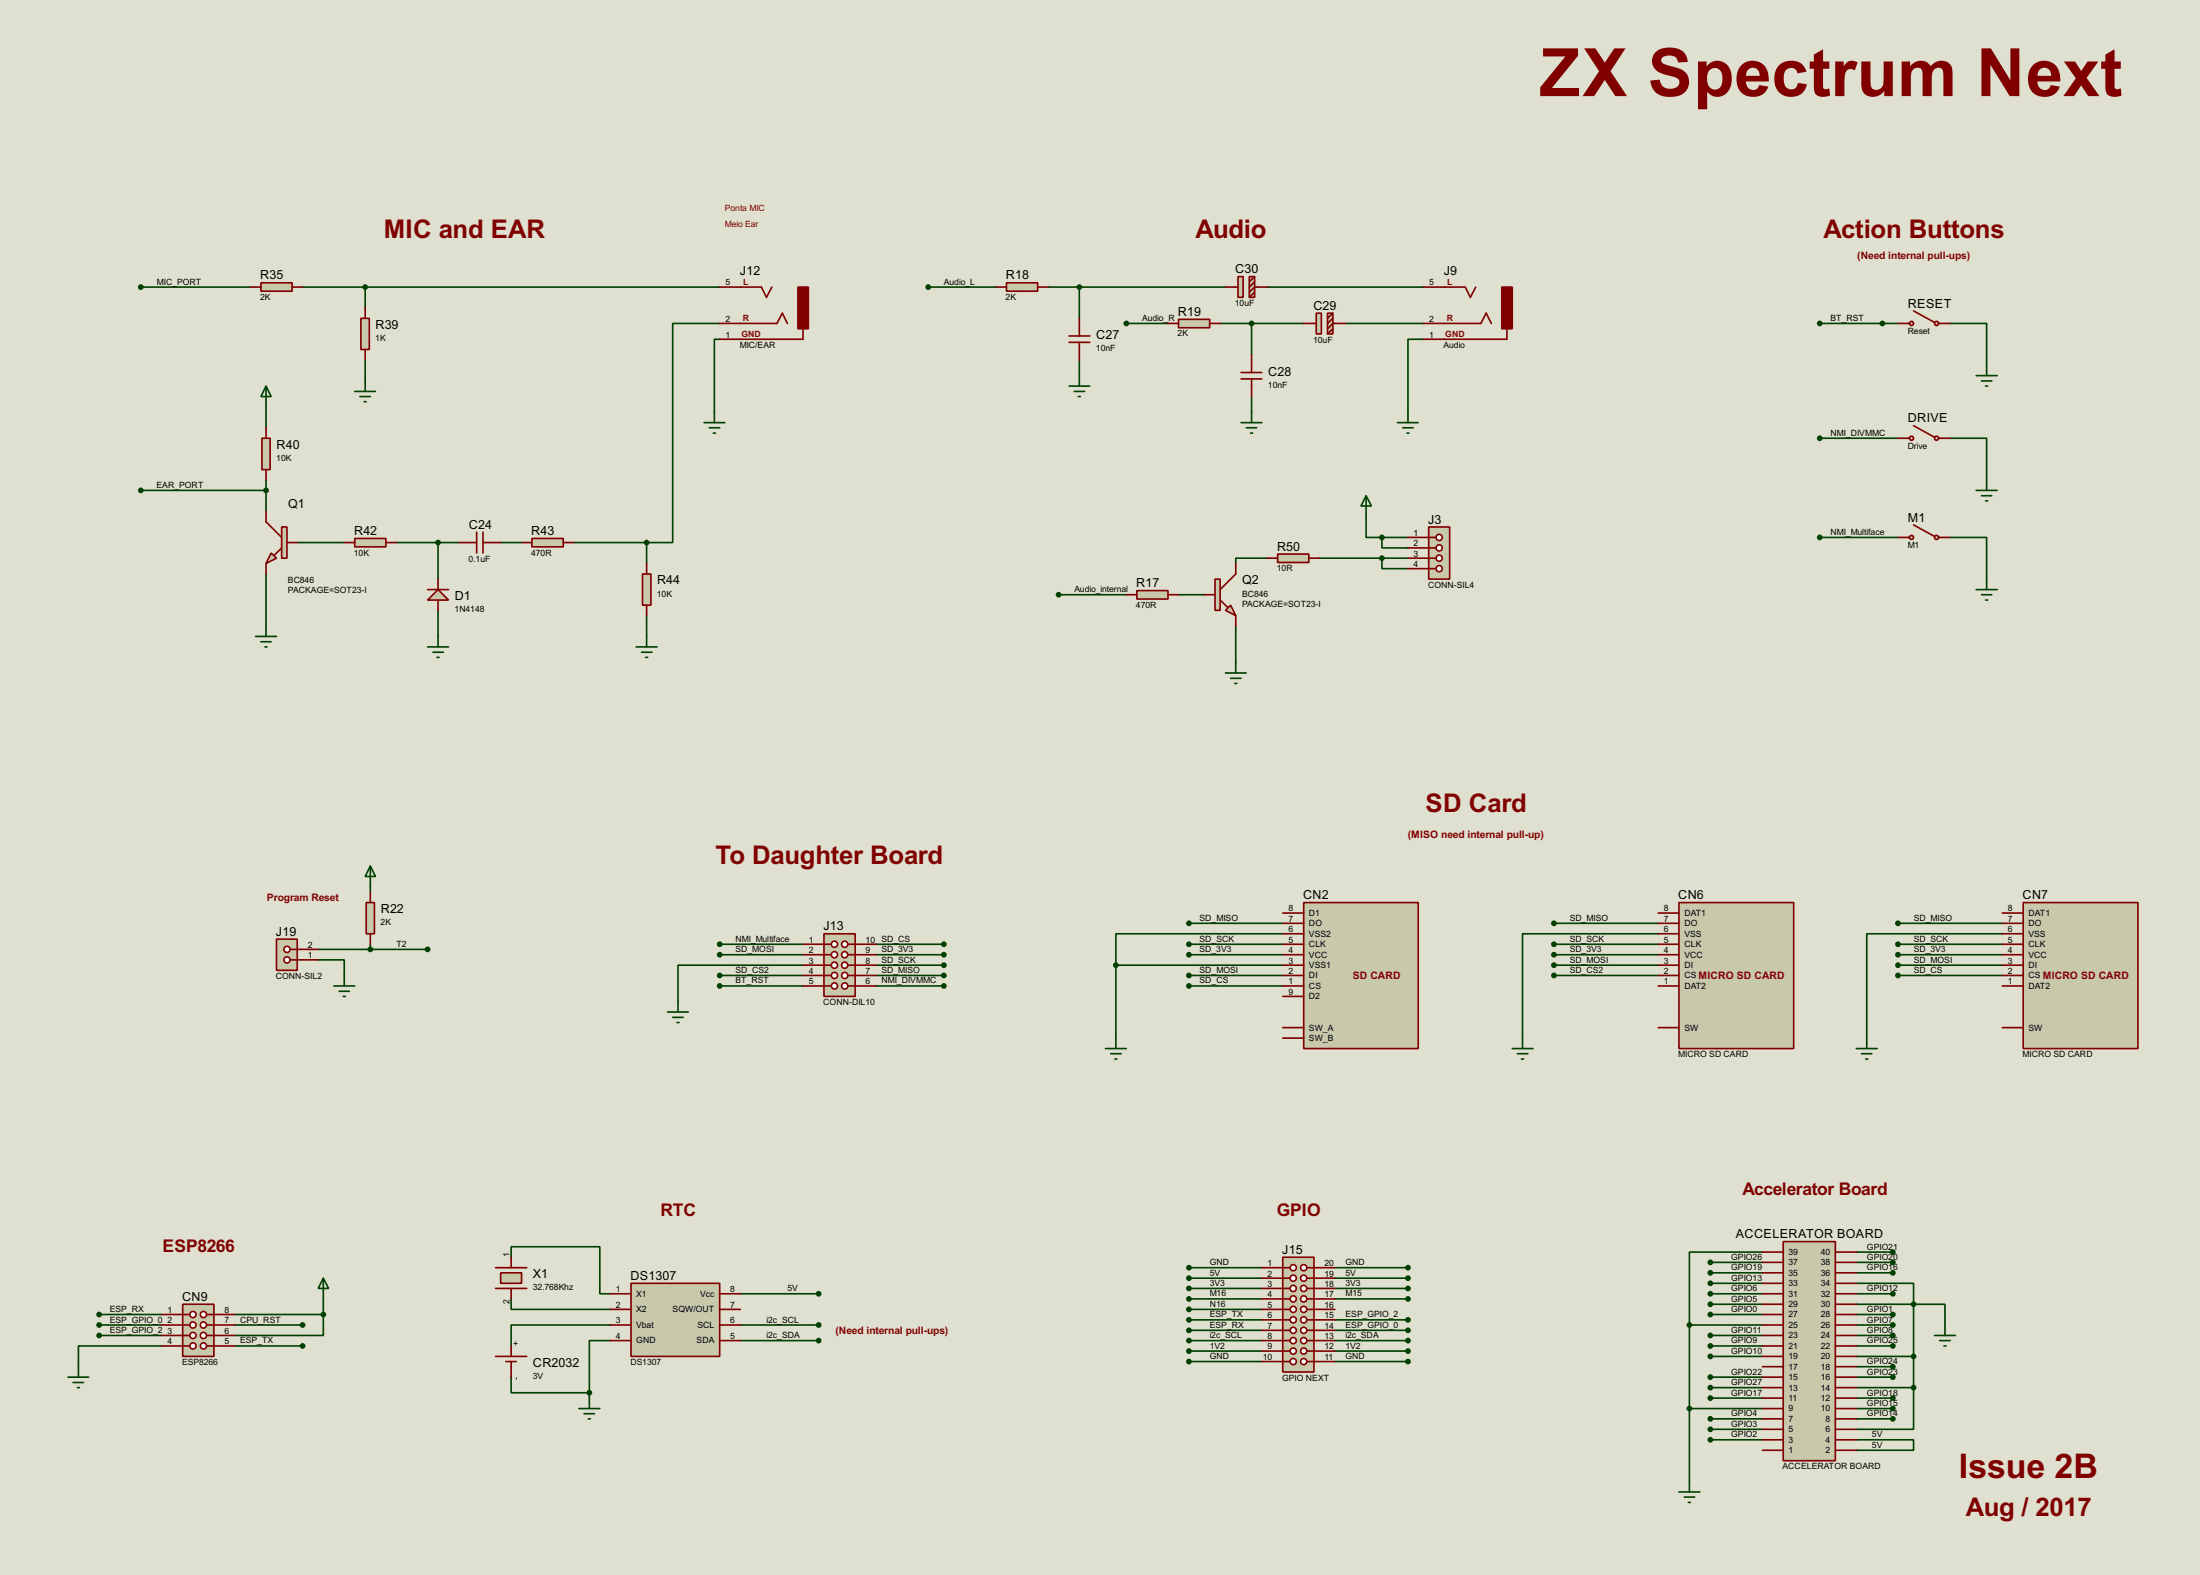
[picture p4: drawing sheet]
<svg xmlns="http://www.w3.org/2000/svg" width="536mm" height="383mm" viewBox="0 0 536 383" stroke-linecap="round" stroke-linejoin="round" font-family="sans-serif">
<path d="M0 0h535.9v383.5h-535.9z" fill="#e0e0d0"/>
<g fill="none" stroke="#004000" stroke-width=".4">
<path d="M34.3 69.9h26.7M73.7 69.9h101.6M89 69.9v5.1M175.3 78.8h-11.4v53.3h-6.4M226.1 69.9h16.5M255.3 69.9h43.2M262.9 69.9v7.6M274.4 78.8h10.1M297.2 78.8h20.4M304.9 78.8v7.6M308.7 69.9h38.1M327.7 78.8h19.1"/>
<path d="M443.3 78.8h19M475 78.8h8.9v10.2M64.8 94l1.3 2.6h-2.5zM64.8 94v10.2M89 87.7v5.1M175.3 82.6h-1.3v17.8M262.9 87.7v3.8M304.9 96.6v3.8M346.8 82.6h-3.8v17.8M34.3 119.4h30.5M64.8 116.9v7.6M443.3 106.7h19"/>
<path d="M475 106.7h8.9v10.2M64.8 139.8v15.2M72.4 132.1h11.5M96.6 132.1h15.2M106.7 132.1v8.9M122 132.1h5.1M139.8 132.1h17.7M157.5 132.1v5.1M308.7 135.9h-7.7v1.3M321.4 135.9h21.6M332.8 125.8v5.1h3.8M336.6 135.9v2.6h6.4"/>
<path d="M336.6 130.9v2.5h6.4M336.6 130.9h6.4M443.3 130.9h19M475 130.9h8.9v10.1M62.3 155h5.1M63.6 156.3h2.5M64.6 157.5h.5M106.7 148.6v6.4M157.5 149.9v5.1M257.9 144.8h16.5M287.1 144.8h6.3M301 152.5v8.8"/>
<path d="M90.2 216v1.2M77.5 233.7h6.4v3.8M77.5 231.2h26.7M90.2 229.9v1.3M175.3 237.5h20.3M175.3 229.9h20.3M175.3 232.5h20.3M195.6 235h-30.4v8.9M213.4 237.5h16.5M213.4 229.9h16.5M213.4 235h16.5M213.4 232.5h16.5"/>
<path d="M271.8 235h40.7M271.8 235v17.8M289.6 237.5h22.9M289.6 229.9h22.9M289.6 224.8h22.9M289.6 232.5h22.9M312.5 227.4h-40.7v7.6M378.5 237.5h25.4M378.5 229.9h25.4M378.5 224.8h25.4M378.5 235h25.4M378.5 232.5h25.4"/>
<path d="M403.9 227.4h-33v25.4M462.3 237.5h25.4M462.3 229.9h25.4M462.3 224.8h25.4M462.3 235h25.4M462.3 232.5h25.4M487.7 227.4h-33v25.4M175.3 240.1h20.3M213.4 240.1h16.5M289.6 240.1h22.9M78.8 316.3v3.8M124.5 306.1v-2.5h21.6v11.4h2.5"/>
<path d="M124.5 316.3v2.5h24.1M180.4 315h19M289.6 308.7h17.8M289.6 311.2h17.8M289.6 316.3h17.8M289.6 318.8h17.8M289.6 313.7h17.8M325.2 308.7h17.8M325.2 311.2h17.8M325.2 316.3h17.8M325.2 313.7h17.8M416.6 315h12.7"/>
<path d="M416.6 317.6h12.7M416.6 307.4h12.7M416.6 309.9h12.7M416.6 312.5h12.7M429.3 304.9h-17.8v17.7M452.2 312.5h13.9v5.1M452.2 315h8.9M452.2 304.9h8.9M452.2 317.6h13.9M452.2 307.4h8.9M452.2 309.9h8.9M466.1 317.6h7.7v5"/>
<path d="M466.1 317.6v20.3M24.2 322.6h15.2M24.2 320.1h15.2M24.2 325.2h15.2M39.4 327.7h-20.3v5.1M57.2 322.6h16.5M57.2 320.1h21.6M57.2 327.7h16.5M78.8 320.1v5.1h-21.6M124.5 335.3v3.8h19.1M143.6 339.1v1.3M148.6 326.4h-5v12.7"/>
<path d="M148.6 322.6h-24.1v5.1M180.4 322.6h19M180.4 326.4h19M289.6 326.4h17.8M289.6 321.4h17.8M289.6 323.9h17.8M289.6 329h17.8M289.6 331.5h17.8M325.2 326.4h17.8M325.2 321.4h17.8M325.2 323.9h17.8M325.2 329h17.8"/>
<path d="M325.2 331.5h17.8M411.5 322.6h17.8M411.5 322.6v38.1M416.6 330.3h12.7M416.6 337.9h12.7M416.6 320.1h12.7M416.6 325.2h12.7M416.6 327.7h12.7M416.6 335.3h12.7M452.2 322.6h8.9M452.2 330.3h13.9M452.2 337.9h13.9"/>
<path d="M452.2 320.1h8.9M452.2 325.2h8.9M452.2 327.7h8.9M452.2 335.3h8.9M452.2 332.8h8.9M466.1 337.9v10.1h-13.9M411.5 343h17.8M416.6 340.4h12.7M416.6 345.5h12.7M416.6 348h12.7M416.6 350.6h12.7M452.2 350.6h13.9v2.5h-13.9"/>
<path d="M452.2 343h8.9M452.2 340.4h8.9M452.2 345.5h8.9"/>
</g>
<path d="M365.8 69.9h2.6v10.2h-2.6z" fill="#800000" stroke="#800000" stroke-width=".4"/>
<path d="M346.8 78.8h13.9l1.3-2.5 1.3 2.5M346.8 69.9h10.1l1.3 2.5 1.3-2.5M367.1 80.1v2.5h-20.3" fill="none" stroke="#800000" stroke-width=".4"/>
<path d="M86.4 131.1h7.6v2.1h-7.6z" fill="#c8c8aa" stroke="#800000" stroke-width=".4"/>
<path d="M83.9 132.1h2.5M94 132.1h2.6" fill="none" stroke="#800000" stroke-width=".4"/>
<path d="M156.5 139.8h2.1v7.6h-2.1z" fill="#c8c8aa" stroke="#800000" stroke-width=".4"/>
<path d="M157.5 137.2v2.6M157.5 147.4v2.5" fill="none" stroke="#800000" stroke-width=".4"/>
<path d="M129.6 131.1h7.6v2.1h-7.6z" fill="#c8c8aa" stroke="#800000" stroke-width=".4"/>
<path d="M127.1 132.1h2.5M137.2 132.1h2.6" fill="none" stroke="#800000" stroke-width=".4"/>
<path d="M155 157.5h5.1M156.3 158.8h2.5M157.5 155v2.5M157.3 160.1h.5" fill="none" stroke="#004000" stroke-width=".4"/>
<path d="M63.6 68.9h7.6v2h-7.6z" fill="#c8c8aa" stroke="#800000" stroke-width=".4"/>
<path d="M61 69.9h2.6M71.2 69.9h2.5" fill="none" stroke="#800000" stroke-width=".4"/>
<path d="M86.4 95.3h5.1M87.7 96.6h2.5M88.7 97.8h.5M89 92.8v2.5" fill="none" stroke="#004000" stroke-width=".4"/>
<path d="M87.9 77.5h2.1v7.6h-2.1z" fill="#c8c8aa" stroke="#800000" stroke-width=".4"/>
<path d="M89 75v2.5M89 85.1v2.6" fill="none" stroke="#800000" stroke-width=".4"/>
<circle cx="88.9" cy="69.9" r=".5" fill="#004000" stroke="#004000" stroke-width=".4"/>
<path d="M63.8 106.7h2v7.7h-2z" fill="#c8c8aa" stroke="#800000" stroke-width=".4"/>
<path d="M64.8 104.2v2.5M64.8 114.4v2.5M111.8 132.1h4.3M116.1 129.6v5.1M117.7 129.6v5.1M117.7 132.1h4.3" fill="none" stroke="#800000" stroke-width=".4"/>
<g fill="#004000" stroke="#004000" stroke-width=".4">
<circle cx="34.3" cy="119.4" r=".5"/>
<circle cx="64.8" cy="119.4" r=".5"/>
<circle cx="157.5" cy="132.1" r=".5"/>
</g>
<path d="M104.2 157.5h5.1M105.5 158.8h2.5M106.7 155v2.5M106.5 160.1h.5" fill="none" stroke="#004000" stroke-width=".4"/>
<path d="M66.1 134.7l1.3 1.2-2.6 1.3z" fill="#c8c8aa" stroke="#800000" stroke-width=".4"/>
<path d="M68.6 128.3h1.3v7.6h-1.3z" fill="#c8c8aa" stroke="#800000" stroke-width=".4"/>
<path d="M175.3 78.8h14l1.3-2.5 1.2 2.5M175.3 69.9h10.2l1.2 2.5 1.3-2.5M195.6 80.1v2.5h-20.3M64.8 124.5v2.6l3.8 3.8M64.8 137.2v2.6M68.6 133.4l-1.7 1.8M69.9 132.1h2.5" fill="none" stroke="#800000" stroke-width=".4"/>
<path d="M194.4 69.9h2.5v10.2h-2.5z" fill="#800000" stroke="#800000" stroke-width=".4"/>
<path d="M171.5 102.9h5.1M172.8 104.2h2.5M173.8 105.5h.5M174 100.4v2.5" fill="none" stroke="#004000" stroke-width=".4"/>
<g fill="#004000" stroke="#004000" stroke-width=".4">
<circle cx="106.7" cy="132.1" r=".5"/>
<circle cx="34.3" cy="69.9" r=".5"/>
</g>
<path d="M317.6 219.8h27.9v35.5h-27.9z" fill="#c8c8aa" stroke="#800000" stroke-width=".4"/>
<path d="M312.5 222.3h5.1M312.5 224.8h5.1M312.5 227.4h5.1M312.5 229.9h5.1M312.5 232.5h5.1M312.5 235h5.1M312.5 237.5h5.1M312.5 240.1h5.1M312.5 242.6h5.1M312.5 250.2h5.1M312.5 252.8h5.1" fill="none" stroke="#800000" stroke-width=".4"/>
<g fill="none" stroke="#004000" stroke-width=".4">
<path d="M481.4 91.5h5.1M482.7 92.8h2.5M483.7 94h.5M483.9 89v2.5M481.4 119.4h5.1M483.9 116.9v2.5M482.7 120.7h2.5M483.7 122h.5M481.4 143.6h5.1M482.7 144.8h2.5M483.7 146.1h.5M483.9 141v2.6"/>
<path d="M269.3 255.3h5.1M270.6 256.6h2.5M271.6 257.9h.5M271.8 252.8v2.5"/>
</g>
<g fill="#004000" stroke="#004000" stroke-width=".4">
<circle cx="289.6" cy="240.1" r=".5"/>
<circle cx="289.6" cy="237.5" r=".5"/>
<circle cx="289.6" cy="229.9" r=".5"/>
<circle cx="289.6" cy="224.8" r=".5"/>
<circle cx="271.8" cy="235" r=".5"/>
<circle cx="443.2" cy="78.8" r=".5"/>
<circle cx="458.5" cy="78.8" r=".5"/>
<circle cx="443.2" cy="106.7" r=".5"/>
<circle cx="443.2" cy="130.9" r=".5"/>
</g>
<g fill="#c8c8aa" stroke="#800000" stroke-width=".4">
<circle cx="471.7" cy="78.8" r=".5"/>
<circle cx="465.6" cy="78.8" r=".5"/>
</g>
<path d="M462.3 78.8h2.8M466.1 75.7l5.1 2.8M472.2 78.8h2.8" fill="none" stroke="#800000" stroke-width=".4"/>
<g fill="#c8c8aa" stroke="#800000" stroke-width=".4">
<circle cx="471.7" cy="106.7" r=".5"/>
<circle cx="465.6" cy="106.7" r=".5"/>
</g>
<path d="M462.3 106.7h2.8M466.1 103.7l5.1 2.8M472.2 106.7h2.8" fill="none" stroke="#800000" stroke-width=".4"/>
<g fill="#c8c8aa" stroke="#800000" stroke-width=".4">
<circle cx="471.7" cy="130.9" r=".5"/>
<circle cx="465.6" cy="130.9" r=".5"/>
</g>
<path d="M462.3 130.9h2.8M466.1 127.8l5.1 2.8M472.2 130.9h2.8" fill="none" stroke="#800000" stroke-width=".4"/>
<path d="M106.7 143.6l2.6 2.5h-5.1z" fill="#c8c8aa" stroke="#800000" stroke-width=".4"/>
<path d="M104.2 143.6h5.1M106.7 141v2.6M106.7 146.1v2.5" fill="none" stroke="#800000" stroke-width=".4"/>
<g fill="#c8c8aa" stroke="#800000" stroke-width=".4">
<path d="M301.6 67.4h1.2v5h-1.2z"/>
<path d="M304.3 67.4h1.3v5h-1.3z"/>
</g>
<path d="M298.5 69.9h3.1M305.6 67.4l-1.3 1.2M305.6 68.6l-1.3 1.3M305.6 71.2l-1.3 1.2M308.7 69.9h-3.1l-1.3 1.3" fill="none" stroke="#800000" stroke-width=".4"/>
<g fill="#c8c8aa" stroke="#800000" stroke-width=".4">
<path d="M320.6 76.3h1.3v5h-1.3z"/>
<path d="M323.4 76.3h1.3v5h-1.3z"/>
</g>
<path d="M262.9 77.5v4.3M317.6 78.8h3M324.7 76.3l-1.3 1.2M324.7 77.5l-1.3 1.3M327.7 78.8h-3l-1.3 1.3M260.4 81.8h5.1M260.4 83.4h5.1M262.9 83.4v4.3M324.7 80.1l-1.3 1.2" fill="none" stroke="#800000" stroke-width=".4"/>
<path d="M298.5 163.9h5.1M299.8 165.2h2.5M300.8 166.4h.5M301 161.3v2.6" fill="none" stroke="#004000" stroke-width=".4"/>
<circle cx="262.9" cy="69.9" r=".5" fill="#004000" stroke="#004000" stroke-width=".4"/>
<path d="M245.2 68.9h7.6v2h-7.6z" fill="#c8c8aa" stroke="#800000" stroke-width=".4"/>
<path d="M242.6 69.9h2.6M252.8 69.9h2.5M302.3 90.7h5.1M302.3 92.3h5.1M304.9 86.4v4.3M304.9 92.3v4.3" fill="none" stroke="#800000" stroke-width=".4"/>
<g fill="#004000" stroke="#004000" stroke-width=".4">
<circle cx="226.1" cy="69.9" r=".5"/>
<circle cx="304.8" cy="78.8" r=".5"/>
</g>
<path d="M260.4 94h5.1M261.7 95.3h2.5M262.7 96.6h.5M262.9 91.5v2.5" fill="none" stroke="#004000" stroke-width=".4"/>
<path d="M287.1 77.8h7.6v2h-7.6z" fill="#c8c8aa" stroke="#800000" stroke-width=".4"/>
<path d="M284.5 78.8h2.6M294.7 78.8h2.5" fill="none" stroke="#800000" stroke-width=".4"/>
<circle cx="274.3" cy="78.8" r=".5" fill="#004000" stroke="#004000" stroke-width=".4"/>
<path d="M302.3 102.9h5.1M303.6 104.2h2.5M304.6 105.5h.5M304.9 100.4v2.5M340.4 102.9h5.1M341.7 104.2h2.5M342.7 105.5h.5M343 100.4v2.5" fill="none" stroke="#004000" stroke-width=".4"/>
<path d="M348 128.3h5.1v12.7h-5.1z" fill="#c8c8aa" stroke="#800000" stroke-width=".4"/>
<path d="M348 130.9h1.8" fill="none" stroke="#800000" stroke-width=".4"/>
<circle cx="350.5" cy="130.9" r=".75" fill="#feffff" stroke="#800000" stroke-width=".4"/>
<path d="M348 133.4h1.8" fill="none" stroke="#800000" stroke-width=".4"/>
<circle cx="350.5" cy="133.4" r=".75" fill="#feffff" stroke="#800000" stroke-width=".4"/>
<path d="M348 135.9h1.8" fill="none" stroke="#800000" stroke-width=".4"/>
<circle cx="350.5" cy="135.9" r=".75" fill="#feffff" stroke="#800000" stroke-width=".4"/>
<path d="M348 138.5h1.8" fill="none" stroke="#800000" stroke-width=".4"/>
<circle cx="350.5" cy="138.5" r=".75" fill="#feffff" stroke="#800000" stroke-width=".4"/>
<path d="M343 130.9h5M343 133.4h5M343 135.9h5M343 138.5h5" fill="none" stroke="#800000" stroke-width=".4"/>
<path d="M311.2 134.9h7.6v2.1h-7.6z" fill="#c8c8aa" stroke="#800000" stroke-width=".4"/>
<path d="M308.7 135.9h2.5M318.8 135.9h2.6" fill="none" stroke="#800000" stroke-width=".4"/>
<path d="M153.7 312.5h21.6v17.8h-21.6z" fill="#c8c8aa" stroke="#800000" stroke-width=".4"/>
<path d="M120.7 308.7h7.6M120.7 313.7h7.6M148.6 315h5.1M148.6 318.8h5.1M175.3 315h5.1M175.3 318.8h5.1M148.6 322.6h5.1M148.6 326.4h5.1M175.3 322.6h5.1M175.3 326.4h5.1" fill="none" stroke="#800000" stroke-width=".4"/>
<path d="M122 309.9h5.1v2.6h-5.1z" fill="#c8c8aa" stroke="#800000" stroke-width=".4"/>
<path d="M124.5 306.1v2.6M124.5 313.7v2.6" fill="none" stroke="#800000" stroke-width=".4"/>
<g fill="#004000" stroke="#004000" stroke-width=".4">
<circle cx="199.4" cy="315" r=".5"/>
<circle cx="199.4" cy="322.6" r=".5"/>
<circle cx="199.4" cy="326.4" r=".5"/>
<circle cx="143.5" cy="339.1" r=".5"/>
</g>
<path d="M141 343h5.1M142.3 344.2h2.5M143.3 345.5h.5M143.6 340.4v2.6" fill="none" stroke="#004000" stroke-width=".4"/>
<path d="M434.4 302.3h12.7v53.4h-12.7z" fill="#c8c8aa" stroke="#800000" stroke-width=".4"/>
<g fill="none" stroke="#800000" stroke-width=".4">
<path d="M429.3 317.6h5.1M429.3 315h5.1M429.3 312.5h5.1M429.3 309.9h5.1M429.3 307.4h5.1M429.3 304.9h5.1M447.1 317.6h5.1M447.1 315h5.1M447.1 312.5h5.1M447.1 309.9h5.1M447.1 307.4h5.1M447.1 304.9h5.1"/>
<path d="M120.7 330.3h7.6M123.2 331.5h2.6M124.5 327.7v2.6M124.5 331.5v3.8M429.3 337.9h5.1M429.3 335.3h5.1M429.3 332.8h5.1M429.3 330.3h5.1M429.3 327.7h5.1M429.3 325.2h5.1M429.3 322.6h5.1M429.3 320.1h5.1"/>
<path d="M447.1 337.9h5.1M447.1 335.3h5.1M447.1 332.8h5.1M447.1 330.3h5.1M447.1 327.7h5.1M447.1 325.2h5.1M447.1 322.6h5.1M447.1 320.1h5.1M429.3 353.1h5.1M429.3 350.6h5.1M429.3 348h5.1M429.3 345.5h5.1"/>
<path d="M429.3 343h5.1M429.3 340.4h5.1M447.1 353.1h5.1M447.1 350.6h5.1M447.1 348h5.1M447.1 345.5h5.1M447.1 343h5.1M447.1 340.4h5.1"/>
</g>
<g fill="#004000" stroke="#004000" stroke-width=".4">
<circle cx="461" cy="304.9" r=".5"/>
<circle cx="466.1" cy="317.6" r=".5"/>
<circle cx="466.1" cy="330.3" r=".5"/>
<circle cx="466.1" cy="337.9" r=".5"/>
<circle cx="411.5" cy="343" r=".5"/>
<circle cx="411.5" cy="322.6" r=".5"/>
<circle cx="416.6" cy="307.4" r=".5"/>
<circle cx="416.6" cy="309.9" r=".5"/>
<circle cx="416.6" cy="312.5" r=".5"/>
<circle cx="416.6" cy="315" r=".5"/>
<circle cx="416.6" cy="317.6" r=".5"/>
<circle cx="416.6" cy="320.1" r=".5"/>
<circle cx="416.6" cy="325.2" r=".5"/>
<circle cx="416.6" cy="327.7" r=".5"/>
<circle cx="416.6" cy="330.3" r=".5"/>
<circle cx="416.6" cy="335.3" r=".5"/>
<circle cx="416.6" cy="337.9" r=".5"/>
<circle cx="416.6" cy="340.4" r=".5"/>
<circle cx="416.6" cy="345.5" r=".5"/>
<circle cx="416.6" cy="348" r=".5"/>
<circle cx="416.6" cy="350.6" r=".5"/>
<circle cx="461" cy="345.5" r=".5"/>
<circle cx="461" cy="343" r=".5"/>
<circle cx="461" cy="340.4" r=".5"/>
<circle cx="461" cy="335.3" r=".5"/>
<circle cx="461" cy="332.8" r=".5"/>
<circle cx="461" cy="327.7" r=".5"/>
<circle cx="461" cy="325.2" r=".5"/>
<circle cx="461" cy="322.6" r=".5"/>
<circle cx="461" cy="320.1" r=".5"/>
<circle cx="461" cy="315" r=".5"/>
<circle cx="461" cy="309.9" r=".5"/>
<circle cx="461" cy="307.4" r=".5"/>
</g>
<path d="M471.2 325.2h5.1M472.5 326.4h2.5M473.5 327.7h.5M473.8 322.6v2.6M409 363.3h5.1M410.3 364.5h2.5M411.3 365.8h.5M411.5 360.7v2.6" fill="none" stroke="#004000" stroke-width=".4"/>
<path d="M67.4 228.7h5v7.6h-5z" fill="#c8c8aa" stroke="#800000" stroke-width=".4"/>
<path d="M70.7 233.7h1.7" fill="none" stroke="#800000" stroke-width=".4"/>
<circle cx="69.9" cy="233.7" r=".75" fill="#feffff" stroke="#800000" stroke-width=".4"/>
<path d="M70.7 231.2h1.7" fill="none" stroke="#800000" stroke-width=".4"/>
<circle cx="69.9" cy="231.2" r=".75" fill="#feffff" stroke="#800000" stroke-width=".4"/>
<path d="M72.4 233.7h5.1M72.4 231.2h5.1" fill="none" stroke="#800000" stroke-width=".4"/>
<path d="M90.2 210.9l1.3 2.5h-2.5zM90.2 210.9v5.1M83.9 237.5v2.6M81.3 240.1h5.1M82.6 241.4h2.5M83.6 242.6h.5" fill="none" stroke="#004000" stroke-width=".4"/>
<circle cx="104.1" cy="231.2" r=".5" fill="#004000" stroke="#004000" stroke-width=".4"/>
<path d="M89.2 219.8h2v7.6h-2z" fill="#c8c8aa" stroke="#800000" stroke-width=".4"/>
<path d="M90.2 217.2v2.6M90.2 227.4v2.5" fill="none" stroke="#800000" stroke-width=".4"/>
<circle cx="90.2" cy="231.2" r=".5" fill="#004000" stroke="#004000" stroke-width=".4"/>
<path d="M409 219.8h27.9v35.5h-27.9z" fill="#c8c8aa" stroke="#800000" stroke-width=".4"/>
<path d="M403.9 222.3h5.1M403.9 224.8h5.1M403.9 227.4h5.1M403.9 229.9h5.1M403.9 232.5h5.1M403.9 235h5.1M403.9 237.5h5.1M403.9 240.1h5.1M403.9 250.2h5.1" fill="none" stroke="#800000" stroke-width=".4"/>
<g fill="#004000" stroke="#004000" stroke-width=".4">
<circle cx="378.5" cy="224.8" r=".5"/>
<circle cx="378.5" cy="229.9" r=".5"/>
<circle cx="378.5" cy="235" r=".5"/>
<circle cx="378.5" cy="237.5" r=".5"/>
</g>
<path d="M368.4 255.3h5M369.6 256.6h2.6M370.6 257.9h.5M370.9 252.8v2.5" fill="none" stroke="#004000" stroke-width=".4"/>
<path d="M492.8 219.8h28v35.5h-28z" fill="#c8c8aa" stroke="#800000" stroke-width=".4"/>
<path d="M487.7 222.3h5.1M487.7 224.8h5.1M487.7 227.4h5.1M487.7 229.9h5.1M487.7 232.5h5.1M487.7 235h5.1M487.7 237.5h5.1M487.7 240.1h5.1M487.7 250.2h5.1" fill="none" stroke="#800000" stroke-width=".4"/>
<g fill="#004000" stroke="#004000" stroke-width=".4">
<circle cx="462.3" cy="224.8" r=".5"/>
<circle cx="462.3" cy="229.9" r=".5"/>
<circle cx="462.3" cy="235" r=".5"/>
<circle cx="462.3" cy="237.5" r=".5"/>
</g>
<path d="M452.2 255.3h5.1M453.4 256.6h2.6M454.5 257.9h.5M454.7 252.8v2.5" fill="none" stroke="#004000" stroke-width=".4"/>
<path d="M44.5 317.6h7.6v12.7h-7.6z" fill="#c8c8aa" stroke="#800000" stroke-width=".4"/>
<path d="M44.5 320.1h1.8" fill="none" stroke="#800000" stroke-width=".4"/>
<circle cx="47" cy="320.1" r=".75" fill="#feffff" stroke="#800000" stroke-width=".4"/>
<path d="M44.5 322.6h1.8" fill="none" stroke="#800000" stroke-width=".4"/>
<circle cx="47" cy="322.6" r=".75" fill="#feffff" stroke="#800000" stroke-width=".4"/>
<path d="M44.5 325.2h1.8" fill="none" stroke="#800000" stroke-width=".4"/>
<circle cx="47" cy="325.2" r=".75" fill="#feffff" stroke="#800000" stroke-width=".4"/>
<path d="M44.5 327.7h1.8" fill="none" stroke="#800000" stroke-width=".4"/>
<circle cx="47" cy="327.7" r=".75" fill="#feffff" stroke="#800000" stroke-width=".4"/>
<path d="M50.3 320.1h1.8" fill="none" stroke="#800000" stroke-width=".4"/>
<circle cx="49.5" cy="320.1" r=".75" fill="#feffff" stroke="#800000" stroke-width=".4"/>
<path d="M50.3 322.6h1.8" fill="none" stroke="#800000" stroke-width=".4"/>
<circle cx="49.5" cy="322.6" r=".75" fill="#feffff" stroke="#800000" stroke-width=".4"/>
<path d="M50.3 325.2h1.8" fill="none" stroke="#800000" stroke-width=".4"/>
<circle cx="49.5" cy="325.2" r=".75" fill="#feffff" stroke="#800000" stroke-width=".4"/>
<path d="M50.3 327.7h1.8" fill="none" stroke="#800000" stroke-width=".4"/>
<circle cx="49.5" cy="327.7" r=".75" fill="#feffff" stroke="#800000" stroke-width=".4"/>
<path d="M39.4 320.1h5.1M39.4 322.6h5.1M39.4 325.2h5.1M39.4 327.7h5.1M52.1 320.1h5.1M52.1 322.6h5.1M52.1 325.2h5.1M52.1 327.7h5.1" fill="none" stroke="#800000" stroke-width=".4"/>
<path d="M78.8 311.2l1.3 2.5h-2.6zM78.8 311.2v5.1M16.6 335.3h5M17.8 336.6h2.6M18.9 337.9h.5M19.1 332.8v2.5" fill="none" stroke="#004000" stroke-width=".4"/>
<g fill="#004000" stroke="#004000" stroke-width=".4">
<circle cx="24.1" cy="320.1" r=".5"/>
<circle cx="24.1" cy="322.6" r=".5"/>
<circle cx="24.1" cy="325.2" r=".5"/>
<circle cx="73.7" cy="322.6" r=".5"/>
<circle cx="73.7" cy="327.7" r=".5"/>
<circle cx="78.7" cy="320.1" r=".5"/>
</g>
<path d="M298.5 148.6l1.3-1.2 1.2 2.5z" fill="#c8c8aa" stroke="#800000" stroke-width=".4"/>
<path d="M296 141h1.2v7.6h-1.2z" fill="#c8c8aa" stroke="#800000" stroke-width=".4"/>
<path d="M301 137.2v2.6l-3.8 3.8M293.4 144.8h2.6M297.2 146.1l1.8 1.8M301 149.9v2.6" fill="none" stroke="#800000" stroke-width=".4"/>
<path d="M276.9 143.8h7.6v2.1h-7.6z" fill="#c8c8aa" stroke="#800000" stroke-width=".4"/>
<path d="M274.4 144.8h2.5M284.5 144.8h2.6" fill="none" stroke="#800000" stroke-width=".4"/>
<g fill="#004000" stroke="#004000" stroke-width=".4">
<circle cx="257.8" cy="144.8" r=".5"/>
<circle cx="336.6" cy="135.9" r=".5"/>
<circle cx="336.6" cy="130.9" r=".5"/>
<circle cx="289.6" cy="232.5" r=".5"/>
<circle cx="378.5" cy="232.5" r=".5"/>
<circle cx="462.3" cy="232.5" r=".5"/>
</g>
<path d="M332.8 120.7l1.3 2.5h-2.6zM332.8 120.7v5.1" fill="none" stroke="#004000" stroke-width=".4"/>
<path d="M312.5 306.1h7.6v28h-7.6z" fill="#c8c8aa" stroke="#800000" stroke-width=".4"/>
<path d="M312.5 308.7h1.8" fill="none" stroke="#800000" stroke-width=".4"/>
<circle cx="315" cy="308.7" r=".75" fill="#feffff" stroke="#800000" stroke-width=".4"/>
<path d="M312.5 311.2h1.8" fill="none" stroke="#800000" stroke-width=".4"/>
<circle cx="315" cy="311.2" r=".75" fill="#feffff" stroke="#800000" stroke-width=".4"/>
<path d="M312.5 313.7h1.8" fill="none" stroke="#800000" stroke-width=".4"/>
<circle cx="315" cy="313.7" r=".75" fill="#feffff" stroke="#800000" stroke-width=".4"/>
<path d="M312.5 316.3h1.8" fill="none" stroke="#800000" stroke-width=".4"/>
<circle cx="315" cy="316.3" r=".75" fill="#feffff" stroke="#800000" stroke-width=".4"/>
<path d="M318.3 308.7h1.8" fill="none" stroke="#800000" stroke-width=".4"/>
<circle cx="317.5" cy="308.7" r=".75" fill="#feffff" stroke="#800000" stroke-width=".4"/>
<path d="M318.3 311.2h1.8" fill="none" stroke="#800000" stroke-width=".4"/>
<circle cx="317.5" cy="311.2" r=".75" fill="#feffff" stroke="#800000" stroke-width=".4"/>
<path d="M318.3 313.7h1.8" fill="none" stroke="#800000" stroke-width=".4"/>
<circle cx="317.5" cy="313.7" r=".75" fill="#feffff" stroke="#800000" stroke-width=".4"/>
<path d="M318.3 316.3h1.8" fill="none" stroke="#800000" stroke-width=".4"/>
<circle cx="317.5" cy="316.3" r=".75" fill="#feffff" stroke="#800000" stroke-width=".4"/>
<path d="M312.5 318.8h1.8" fill="none" stroke="#800000" stroke-width=".4"/>
<circle cx="315" cy="318.8" r=".75" fill="#feffff" stroke="#800000" stroke-width=".4"/>
<path d="M318.3 318.8h1.8" fill="none" stroke="#800000" stroke-width=".4"/>
<circle cx="317.5" cy="318.8" r=".75" fill="#feffff" stroke="#800000" stroke-width=".4"/>
<path d="M312.5 321.4h1.8" fill="none" stroke="#800000" stroke-width=".4"/>
<circle cx="315" cy="321.4" r=".75" fill="#feffff" stroke="#800000" stroke-width=".4"/>
<path d="M318.3 321.4h1.8" fill="none" stroke="#800000" stroke-width=".4"/>
<circle cx="317.5" cy="321.4" r=".75" fill="#feffff" stroke="#800000" stroke-width=".4"/>
<path d="M312.5 323.9h1.8" fill="none" stroke="#800000" stroke-width=".4"/>
<circle cx="315" cy="323.9" r=".75" fill="#feffff" stroke="#800000" stroke-width=".4"/>
<path d="M318.3 323.9h1.8" fill="none" stroke="#800000" stroke-width=".4"/>
<circle cx="317.5" cy="323.9" r=".75" fill="#feffff" stroke="#800000" stroke-width=".4"/>
<path d="M312.5 326.4h1.8" fill="none" stroke="#800000" stroke-width=".4"/>
<circle cx="315" cy="326.4" r=".75" fill="#feffff" stroke="#800000" stroke-width=".4"/>
<path d="M318.3 326.4h1.8" fill="none" stroke="#800000" stroke-width=".4"/>
<circle cx="317.5" cy="326.4" r=".75" fill="#feffff" stroke="#800000" stroke-width=".4"/>
<path d="M312.5 329h1.8" fill="none" stroke="#800000" stroke-width=".4"/>
<circle cx="315" cy="329" r=".75" fill="#feffff" stroke="#800000" stroke-width=".4"/>
<path d="M318.3 329h1.8" fill="none" stroke="#800000" stroke-width=".4"/>
<circle cx="317.5" cy="329" r=".75" fill="#feffff" stroke="#800000" stroke-width=".4"/>
<path d="M312.5 331.5h1.8" fill="none" stroke="#800000" stroke-width=".4"/>
<circle cx="315" cy="331.5" r=".75" fill="#feffff" stroke="#800000" stroke-width=".4"/>
<path d="M318.3 331.5h1.8" fill="none" stroke="#800000" stroke-width=".4"/>
<circle cx="317.5" cy="331.5" r=".75" fill="#feffff" stroke="#800000" stroke-width=".4"/>
<g fill="none" stroke="#800000" stroke-width=".4">
<path d="M307.4 308.7h5.1M307.4 311.2h5.1M307.4 313.7h5.1M307.4 316.3h5.1M307.4 318.8h5.1M320.1 308.7h5.1M320.1 311.2h5.1M320.1 313.7h5.1M320.1 316.3h5.1M320.1 318.8h5.1M307.4 321.4h5.1M307.4 323.9h5.1"/>
<path d="M307.4 326.4h5.1M307.4 329h5.1M307.4 331.5h5.1M320.1 321.4h5.1M320.1 323.9h5.1M320.1 326.4h5.1M320.1 329h5.1M320.1 331.5h5.1"/>
</g>
<g fill="#004000" stroke="#004000" stroke-width=".4">
<circle cx="289.6" cy="308.7" r=".5"/>
<circle cx="289.6" cy="311.2" r=".5"/>
<circle cx="289.6" cy="316.3" r=".5"/>
<circle cx="289.6" cy="318.8" r=".5"/>
<circle cx="289.6" cy="321.4" r=".5"/>
<circle cx="289.6" cy="323.9" r=".5"/>
<circle cx="289.6" cy="326.4" r=".5"/>
<circle cx="289.6" cy="329" r=".5"/>
<circle cx="289.6" cy="331.5" r=".5"/>
<circle cx="342.9" cy="308.7" r=".5"/>
<circle cx="342.9" cy="311.2" r=".5"/>
<circle cx="342.9" cy="313.7" r=".5"/>
<circle cx="342.9" cy="316.3" r=".5"/>
<circle cx="342.9" cy="321.4" r=".5"/>
<circle cx="342.9" cy="323.9" r=".5"/>
<circle cx="342.9" cy="326.4" r=".5"/>
<circle cx="342.9" cy="329" r=".5"/>
<circle cx="342.9" cy="331.5" r=".5"/>
<circle cx="289.6" cy="313.7" r=".5"/>
</g>
<path d="M200.7 227.4h7.6v15.2h-7.6z" fill="#c8c8aa" stroke="#800000" stroke-width=".4"/>
<path d="M200.7 229.9h1.8" fill="none" stroke="#800000" stroke-width=".4"/>
<circle cx="203.2" cy="229.9" r=".75" fill="#feffff" stroke="#800000" stroke-width=".4"/>
<path d="M200.7 232.5h1.8" fill="none" stroke="#800000" stroke-width=".4"/>
<circle cx="203.2" cy="232.5" r=".75" fill="#feffff" stroke="#800000" stroke-width=".4"/>
<path d="M200.7 235h1.8" fill="none" stroke="#800000" stroke-width=".4"/>
<circle cx="203.2" cy="235" r=".75" fill="#feffff" stroke="#800000" stroke-width=".4"/>
<path d="M200.7 237.5h1.8" fill="none" stroke="#800000" stroke-width=".4"/>
<circle cx="203.2" cy="237.5" r=".75" fill="#feffff" stroke="#800000" stroke-width=".4"/>
<path d="M206.6 229.9h1.7" fill="none" stroke="#800000" stroke-width=".4"/>
<circle cx="205.7" cy="229.9" r=".75" fill="#feffff" stroke="#800000" stroke-width=".4"/>
<path d="M206.6 232.5h1.7" fill="none" stroke="#800000" stroke-width=".4"/>
<circle cx="205.7" cy="232.5" r=".75" fill="#feffff" stroke="#800000" stroke-width=".4"/>
<path d="M206.6 235h1.7" fill="none" stroke="#800000" stroke-width=".4"/>
<circle cx="205.7" cy="235" r=".75" fill="#feffff" stroke="#800000" stroke-width=".4"/>
<path d="M206.6 237.5h1.7" fill="none" stroke="#800000" stroke-width=".4"/>
<circle cx="205.7" cy="237.5" r=".75" fill="#feffff" stroke="#800000" stroke-width=".4"/>
<path d="M200.7 240.1h1.8" fill="none" stroke="#800000" stroke-width=".4"/>
<circle cx="203.2" cy="240.1" r=".75" fill="#feffff" stroke="#800000" stroke-width=".4"/>
<path d="M206.6 240.1h1.7" fill="none" stroke="#800000" stroke-width=".4"/>
<circle cx="205.7" cy="240.1" r=".75" fill="#feffff" stroke="#800000" stroke-width=".4"/>
<path d="M195.6 229.9h5.1M195.6 232.5h5.1M195.6 235h5.1M195.6 237.5h5.1M208.3 229.9h5.1M208.3 232.5h5.1M208.3 235h5.1M208.3 237.5h5.1M195.6 240.1h5.1M208.3 240.1h5.1" fill="none" stroke="#800000" stroke-width=".4"/>
<g fill="#004000" stroke="#004000" stroke-width=".4">
<circle cx="229.9" cy="229.9" r=".5"/>
<circle cx="229.9" cy="232.5" r=".5"/>
<circle cx="229.9" cy="240.1" r=".5"/>
<circle cx="175.3" cy="229.9" r=".5"/>
<circle cx="175.3" cy="232.5" r=".5"/>
<circle cx="175.3" cy="240.1" r=".5"/>
<circle cx="229.9" cy="237.5" r=".5"/>
<circle cx="175.3" cy="237.5" r=".5"/>
<circle cx="229.9" cy="235" r=".5"/>
</g>
<path d="M162.6 246.4h5.1M163.9 247.7h2.5M164.9 249h.5M165.2 243.9v2.5" fill="none" stroke="#004000" stroke-width=".4"/>
<text font-size="18.2" fill="#800000" x="375" y="23.4">ZX Spectrum Next</text>
<text font-size="9.3" fill="#800000" x="477.1" y="359.8">Issue 2B</text>
<g font-size="7" fill="#800000">
<text x="93.5" y="58.1">MIC and EAR</text>
<text x="291.2" y="58.1">Audio</text>
<text x="444.2" y="58.1">Action Buttons</text>
<text x="347.3" y="197.8">SD Card</text>
<text x="174.3" y="210.5">To Daughter Board</text>
<text x="478.9" y="369.2">Aug / 2017</text>
</g>
<g font-size="4.8" fill="#800000">
<text x="424.5" y="291">Accelerator Board</text>
<text x="160.9" y="296">RTC</text>
<text x="311" y="296">GPIO</text>
<text x="39.6" y="304.9">ESP8266</text>
</g>
<g font-size="3.4">
<text x="63.4" y="68.1">R35</text>
<text x="180.2" y="66.9">J12</text>
<text x="245" y="68.1">R18</text>
<text x="300.9" y="66.6">C30</text>
<text x="351.7" y="66.9">J9</text>
<text x="286.9" y="76.9">R19</text>
<text x="319.9" y="75.5">C29</text>
<text x="464.7" y="74.9">RESET</text>
<text x="91.5" y="80.1">R39</text>
<text x="267" y="82.6">C27</text>
<text x="308.9" y="91.5">C28</text>
<text x="464.7" y="102.9">DRIVE</text>
<text x="67.4" y="109.3">R40</text>
<text x="70.2" y="123.7">Q1</text>
<text x="86.3" y="130.3">R42</text>
<text x="114.2" y="128.8">C24</text>
<text x="129.4" y="130.3">R43</text>
<text x="347.9" y="127.5">J3</text>
<text x="464.7" y="127">M1</text>
<text x="311.1" y="134.1">R50</text>
<text x="160.1" y="142.3">R44</text>
<text x="276.8" y="143">R17</text>
<text x="302.6" y="142.3">Q2</text>
<text x="110.8" y="146.1">D1</text>
<text x="317.4" y="219">CN2</text>
<text x="408.8" y="219">CN6</text>
<text x="492.7" y="219">CN7</text>
<text x="67.2" y="227.9">J19</text>
<text x="92.8" y="222.3">R22</text>
<text x="200.6" y="226.6">J13</text>
<text x="312.3" y="305.3">J15</text>
<text x="422.8" y="301.5">ACCELERATOR BOARD</text>
<text x="129.8" y="311.2">X1</text>
<text x="153.6" y="311.7">DS1307</text>
<text x="44.4" y="316.8">CN9</text>
<text x="129.8" y="332.8">CR2032</text>
</g>
<g font-size="2.8" fill="#800000">
<text x="452.4" y="63.1">(Need internal pull-ups)</text>
<text x="342.9" y="204.1">(MISO need internal pull-up)</text>
<text x="65" y="219.3">Program Reset</text>
<text x="329.5" y="238.4">SD CARD</text>
<text x="413.7" y="238.4">MICRO SD CARD</text>
<text x="497.6" y="238.4">MICRO SD CARD</text>
<text x="203.5" y="324.8">(Need internal pull-ups)</text>
</g>
<g font-size="2.4" fill="#800000">
<text x="176.6" y="51.5">Ponta MIC</text>
<text x="176.6" y="55.3">Meio Ear</text>
<text x="181" y="69.3">L</text>
<text x="352.5" y="69.3">L</text>
<text x="180.6" y="82">GND</text>
<text x="180.9" y="78.2">R</text>
<text x="352" y="82">GND</text>
<text x="352.4" y="78.2">R</text>
</g>
<g font-size="2.4">
<text x="38.2" y="69.3">MIC_PORT</text>
<text x="176.7" y="69.5">5</text>
<text x="229.9" y="69.3">Audio_L</text>
<text x="348.2" y="69.5">5</text>
<text x="63.4" y="73">2K</text>
<text x="245" y="73">2K</text>
<text x="300.8" y="74.5">10uF</text>
<text x="91.4" y="83">1K</text>
<text x="176.7" y="82.2">1</text>
<text x="176.7" y="78.3">2</text>
<text x="278.2" y="78.2">Audio_R</text>
<text x="286.9" y="81.9">2K</text>
<text x="319.9" y="83.4">10uF</text>
<text x="348.2" y="82.2">1</text>
<text x="348.2" y="78.3">2</text>
<text x="445.8" y="78.2">BT_RST</text>
<text x="464.7" y="81.4">Reset</text>
<text x="180.2" y="84.7">MIC/EAR</text>
<text x="267" y="85.6">10nF</text>
<text x="351.6" y="84.7">Audio</text>
<text x="308.9" y="94.5">10nF</text>
<text x="445.8" y="106.1">NMI_DIVMMC</text>
<text x="67.3" y="112.2">10K</text>
<text x="464.7" y="109.3">Drive</text>
<text x="38.1" y="118.8">EAR_PORT</text>
<text x="344.3" y="130.5">1</text>
<text x="445.8" y="130.3">NMI_Multiface</text>
<text x="86.2" y="135.3">10K</text>
<text x="114.2" y="136.8">0.1uF</text>
<text x="129.4" y="135.3">470R</text>
<text x="344.3" y="133">2</text>
<text x="344.3" y="135.5">3</text>
<text x="464.7" y="133.4">M1</text>
<text x="70.1" y="141.8">BC846</text>
<text x="311" y="139">10R</text>
<text x="344.3" y="138.1">4</text>
<text x="347.8" y="143.1">CONN-SIL4</text>
<text x="70.1" y="144.4">PACKAGE=SOT23-I</text>
<text x="110.7" y="149.1">1N4148</text>
<text x="160" y="145.3">10K</text>
<text x="261.7" y="144.2">Audio_internal</text>
<text x="276.7" y="148">470R</text>
<text x="302.5" y="145.3">BC846</text>
<text x="302.5" y="147.8">PACKAGE=SOT23-I</text>
<text x="313.9" y="221.9">8</text>
<text x="405.3" y="221.9">8</text>
<text x="489.1" y="221.9">8</text>
<text x="92.7" y="225.3">2K</text>
<text x="292.2" y="224.2">SD_MISO</text>
<text x="313.9" y="224.4">7</text>
<text x="313.9" y="227">6</text>
<text x="318.8" y="223">D1</text>
<text x="318.8" y="225.5">DO</text>
<text x="382.3" y="224.2">SD_MISO</text>
<text x="405.3" y="224.4">7</text>
<text x="405.3" y="227">6</text>
<text x="410.3" y="223">DAT1</text>
<text x="410.3" y="225.5">DO</text>
<text x="466.1" y="224.2">SD_MISO</text>
<text x="489.1" y="224.4">7</text>
<text x="489.1" y="227">6</text>
<text x="494.1" y="223">DAT1</text>
<text x="494.1" y="225.5">DO</text>
<text x="75" y="233.3">1</text>
<text x="75" y="230.8">2</text>
<text x="96.6" y="230.6">T2</text>
<text x="179.1" y="229.3">NMI_Multiface</text>
<text x="179.1" y="231.9">SD_MOSI</text>
<text x="197" y="229.5">1</text>
<text x="197" y="232.1">2</text>
<text x="210.9" y="229.5">10 SD_CS</text>
<text x="210.9" y="232.1">9</text>
<text x="214.7" y="231.9">SD_3V3</text>
<text x="292.2" y="229.3">SD_SCK</text>
<text x="292.2" y="231.9">SD_3V3</text>
<text x="313.9" y="229.5">5</text>
<text x="313.9" y="232.1">4</text>
<text x="318.8" y="228.1">VSS2</text>
<text x="318.8" y="230.6">CLK</text>
<text x="318.8" y="233.2">VCC</text>
<text x="382.3" y="229.3">SD_SCK</text>
<text x="382.3" y="231.9">SD_3V3</text>
<text x="405.3" y="229.5">5</text>
<text x="405.3" y="232.1">4</text>
<text x="410.3" y="228.1">VSS</text>
<text x="410.3" y="230.6">CLK</text>
<text x="410.3" y="233.2">VCC</text>
<text x="466.1" y="229.3">SD_SCK</text>
<text x="466.1" y="231.9">SD_3V3</text>
<text x="489.1" y="229.5">5</text>
<text x="489.1" y="232.1">4</text>
<text x="494.1" y="228.1">VSS</text>
<text x="494.1" y="230.6">CLK</text>
<text x="494.1" y="233.2">VCC</text>
<text x="67.2" y="238.4">CONN-SIL2</text>
<text x="179.1" y="239.5">BT_RST</text>
<text x="179.1" y="236.9">SD_CS2</text>
<text x="197" y="234.6">3</text>
<text x="197" y="237.1">4</text>
<text x="197" y="239.7">5</text>
<text x="210.9" y="234.6">8</text>
<text x="210.9" y="237.1">7</text>
<text x="210.9" y="239.7">6</text>
<text x="214.7" y="239.5">NMI_DIVMMC</text>
<text x="214.7" y="236.9">SD_MISO</text>
<text x="214.7" y="234.4">SD_SCK</text>
<text x="292.2" y="239.5">SD_CS</text>
<text x="292.2" y="236.9">SD_MOSI</text>
<text x="313.9" y="234.6">3</text>
<text x="313.9" y="237.1">2</text>
<text x="313.9" y="239.7">1</text>
<text x="318.8" y="235.7">VSS1</text>
<text x="318.8" y="238.2">DI</text>
<text x="382.3" y="234.4">SD_MOSI</text>
<text x="382.3" y="236.9">SD_CS2</text>
<text x="405.3" y="234.6">3</text>
<text x="405.3" y="237.1">2</text>
<text x="405.3" y="239.7">1</text>
<text x="410.3" y="235.7">DI</text>
<text x="410.3" y="238.2">CS</text>
<text x="466.1" y="234.4">SD_MOSI</text>
<text x="466.1" y="236.9">SD_CS</text>
<text x="489.1" y="234.6">3</text>
<text x="489.1" y="237.1">2</text>
<text x="489.1" y="239.7">1</text>
<text x="494.1" y="235.7">DI</text>
<text x="494.1" y="238.2">CS</text>
<text x="200.5" y="244.7">CONN-DIL10</text>
<text x="313.9" y="242.2">9</text>
<text x="318.8" y="240.8">CS</text>
<text x="318.8" y="243.3">D2</text>
<text x="410.3" y="240.8">DAT2</text>
<text x="494.1" y="240.8">DAT2</text>
<text x="318.8" y="250.9">SW_A</text>
<text x="410.3" y="250.9">SW</text>
<text x="494.1" y="250.9">SW</text>
<text x="318.8" y="253.5">SW_B</text>
<text x="408.8" y="257.4">MICRO SD CARD</text>
<text x="492.6" y="257.4">MICRO SD CARD</text>
<text x="435.7" y="305.6">39</text>
<text x="443.5" y="305.6">40</text>
<text x="454.7" y="304.3">GPIO21</text>
<text x="124.1" y="306.1" transform="rotate(-90 124.1 306.1)">1</text>
<text x="294.7" y="310.6">5V</text>
<text x="294.7" y="308.1">GND</text>
<text x="308.8" y="308.3">1</text>
<text x="308.8" y="310.8">2</text>
<text x="322.6" y="308.3">20</text>
<text x="322.6" y="310.8">19</text>
<text x="327.7" y="310.6">5V</text>
<text x="327.7" y="308.1">GND</text>
<text x="421.7" y="306.8">GPIO26</text>
<text x="421.7" y="309.3">GPIO19</text>
<text x="421.7" y="311.9">GPIO13</text>
<text x="435.7" y="310.6">35</text>
<text x="435.7" y="308.1">37</text>
<text x="443.5" y="310.6">36</text>
<text x="443.5" y="308.1">38</text>
<text x="454.7" y="309.3">GPIO16</text>
<text x="454.7" y="306.8">GPIO20</text>
<text x="124.1" y="317.4" transform="rotate(-90 124.1 317.4)">2</text>
<text x="129.8" y="314.2">32.768Khz</text>
<text x="150" y="314.6">1</text>
<text x="155" y="315.7">X1</text>
<text x="170.5" y="315.7">Vcc</text>
<text x="177.9" y="314.6">8</text>
<text x="191.8" y="314.4">5V</text>
<text x="294.7" y="313.1">3V3</text>
<text x="294.7" y="315.7">M16</text>
<text x="308.8" y="313.3">3</text>
<text x="308.8" y="315.9">4</text>
<text x="322.6" y="313.3">18</text>
<text x="322.6" y="315.9">17</text>
<text x="327.7" y="313.1">3V3</text>
<text x="327.7" y="315.7">M15</text>
<text x="421.7" y="314.4">GPIO6</text>
<text x="421.7" y="317">GPIO5</text>
<text x="435.7" y="315.7">31</text>
<text x="435.7" y="313.2">33</text>
<text x="443.5" y="315.7">32</text>
<text x="443.5" y="313.2">34</text>
<text x="454.7" y="314.4">GPIO12</text>
<text x="26.7" y="319.5">ESP_RX</text>
<text x="26.7" y="322">ESP_GPIO_0</text>
<text x="40.8" y="319.7">1</text>
<text x="40.8" y="322.2">2</text>
<text x="54.7" y="319.7">8</text>
<text x="54.7" y="322.2">7</text>
<text x="58.5" y="322">CPU_RST</text>
<text x="150" y="318.4">2</text>
<text x="150" y="322.2">3</text>
<text x="155" y="319.5">X2</text>
<text x="155" y="323.3">Vbat</text>
<text x="163.8" y="319.5">SQW/OUT</text>
<text x="169.9" y="323.3">SCL</text>
<text x="177.9" y="318.4">7</text>
<text x="177.9" y="322.2">6</text>
<text x="186.7" y="322">i2c_SCL</text>
<text x="294.7" y="318.2">N16</text>
<text x="294.7" y="320.8">ESP_TX</text>
<text x="294.7" y="323.3">ESP_RX</text>
<text x="308.8" y="318.4">5</text>
<text x="308.8" y="321">6</text>
<text x="308.8" y="323.5">7</text>
<text x="322.6" y="318.4">16</text>
<text x="322.6" y="321">15</text>
<text x="322.6" y="323.5">14</text>
<text x="327.7" y="320.8">ESP_GPIO_2</text>
<text x="327.7" y="323.3">ESP_GPIO_0</text>
<text x="421.7" y="319.5">GPIO0</text>
<text x="435.7" y="323.3">25</text>
<text x="435.7" y="320.8">27</text>
<text x="435.7" y="318.3">29</text>
<text x="443.5" y="323.3">26</text>
<text x="443.5" y="320.8">28</text>
<text x="443.5" y="318.3">30</text>
<text x="454.7" y="322">GPIO7</text>
<text x="454.7" y="319.5">GPIO1</text>
<text x="26.7" y="324.6">ESP_GPIO_2</text>
<text x="40.8" y="324.8">3</text>
<text x="40.8" y="327.3">4</text>
<text x="54.7" y="324.8">6</text>
<text x="54.7" y="327.3">5</text>
<text x="58.5" y="327.1">ESP_TX</text>
<text x="126.4" y="327.7" transform="rotate(-90 126.4 327.7)">+</text>
<text x="150" y="326">4</text>
<text x="155" y="327.1">GND</text>
<text x="169.7" y="327.1">SDA</text>
<text x="177.9" y="326">5</text>
<text x="186.7" y="325.8">i2c_SDA</text>
<text x="294.7" y="325.8">i2c_SCL</text>
<text x="294.7" y="328.4">1V2</text>
<text x="308.8" y="326">8</text>
<text x="308.8" y="328.6">9</text>
<text x="322.6" y="326">13</text>
<text x="322.6" y="328.6">12</text>
<text x="327.7" y="325.8">i2c_SDA</text>
<text x="327.7" y="328.4">1V2</text>
<text x="421.7" y="324.6">GPIO11</text>
<text x="421.7" y="327.1">GPIO9</text>
<text x="421.7" y="329.7">GPIO10</text>
<text x="435.7" y="328.4">21</text>
<text x="435.7" y="325.9">23</text>
<text x="443.5" y="328.4">22</text>
<text x="443.5" y="325.9">24</text>
<text x="454.7" y="327.1">GPIO25</text>
<text x="454.7" y="324.6">GPIO8</text>
<text x="44.3" y="332.4">ESP8266</text>
<text x="129.8" y="335.8">3V</text>
<text x="153.5" y="332.4">DS1307</text>
<text x="294.7" y="330.9">GND</text>
<text x="307.6" y="331.1">10</text>
<text x="322.6" y="331.1">11</text>
<text x="327.7" y="330.9">GND</text>
<text x="421.7" y="334.7">GPIO22</text>
<text x="435.7" y="333.5">17</text>
<text x="435.7" y="331">19</text>
<text x="443.5" y="333.5">18</text>
<text x="443.5" y="331">20</text>
<text x="454.7" y="334.7">GPIO23</text>
<text x="454.7" y="332.2">GPIO24</text>
<text x="126.4" y="336" transform="rotate(-90 126.4 336)">-</text>
<text x="312.3" y="336.2">GPIO NEXT</text>
<text x="421.7" y="337.3">GPIO27</text>
<text x="421.7" y="339.8">GPIO17</text>
<text x="435.7" y="341.1">11</text>
<text x="435.7" y="338.6">13</text>
<text x="435.7" y="336">15</text>
<text x="443.5" y="341.1">12</text>
<text x="443.5" y="338.6">14</text>
<text x="443.5" y="336">16</text>
<text x="454.7" y="339.8">GPIO18</text>
<text x="421.7" y="344.9">GPIO4</text>
<text x="421.7" y="347.4">GPIO3</text>
<text x="435.7" y="346.2">7</text>
<text x="435.7" y="343.7">9</text>
<text x="443.5" y="343.7">10</text>
<text x="444.7" y="346.2">8</text>
<text x="454.7" y="344.9">GPIO14</text>
<text x="454.7" y="342.4">GPIO15</text>
<text x="421.7" y="350">GPIO2</text>
<text x="435.7" y="353.8">1</text>
<text x="435.7" y="351.3">3</text>
<text x="435.7" y="348.7">5</text>
<text x="444.7" y="353.8">2</text>
<text x="444.7" y="351.3">4</text>
<text x="444.7" y="348.7">6</text>
<text x="456" y="350">5V</text>
<text x="456" y="352.5">5V</text>
<text x="434.2" y="357.8">ACCELERATOR BOARD</text>
</g>
</svg>
